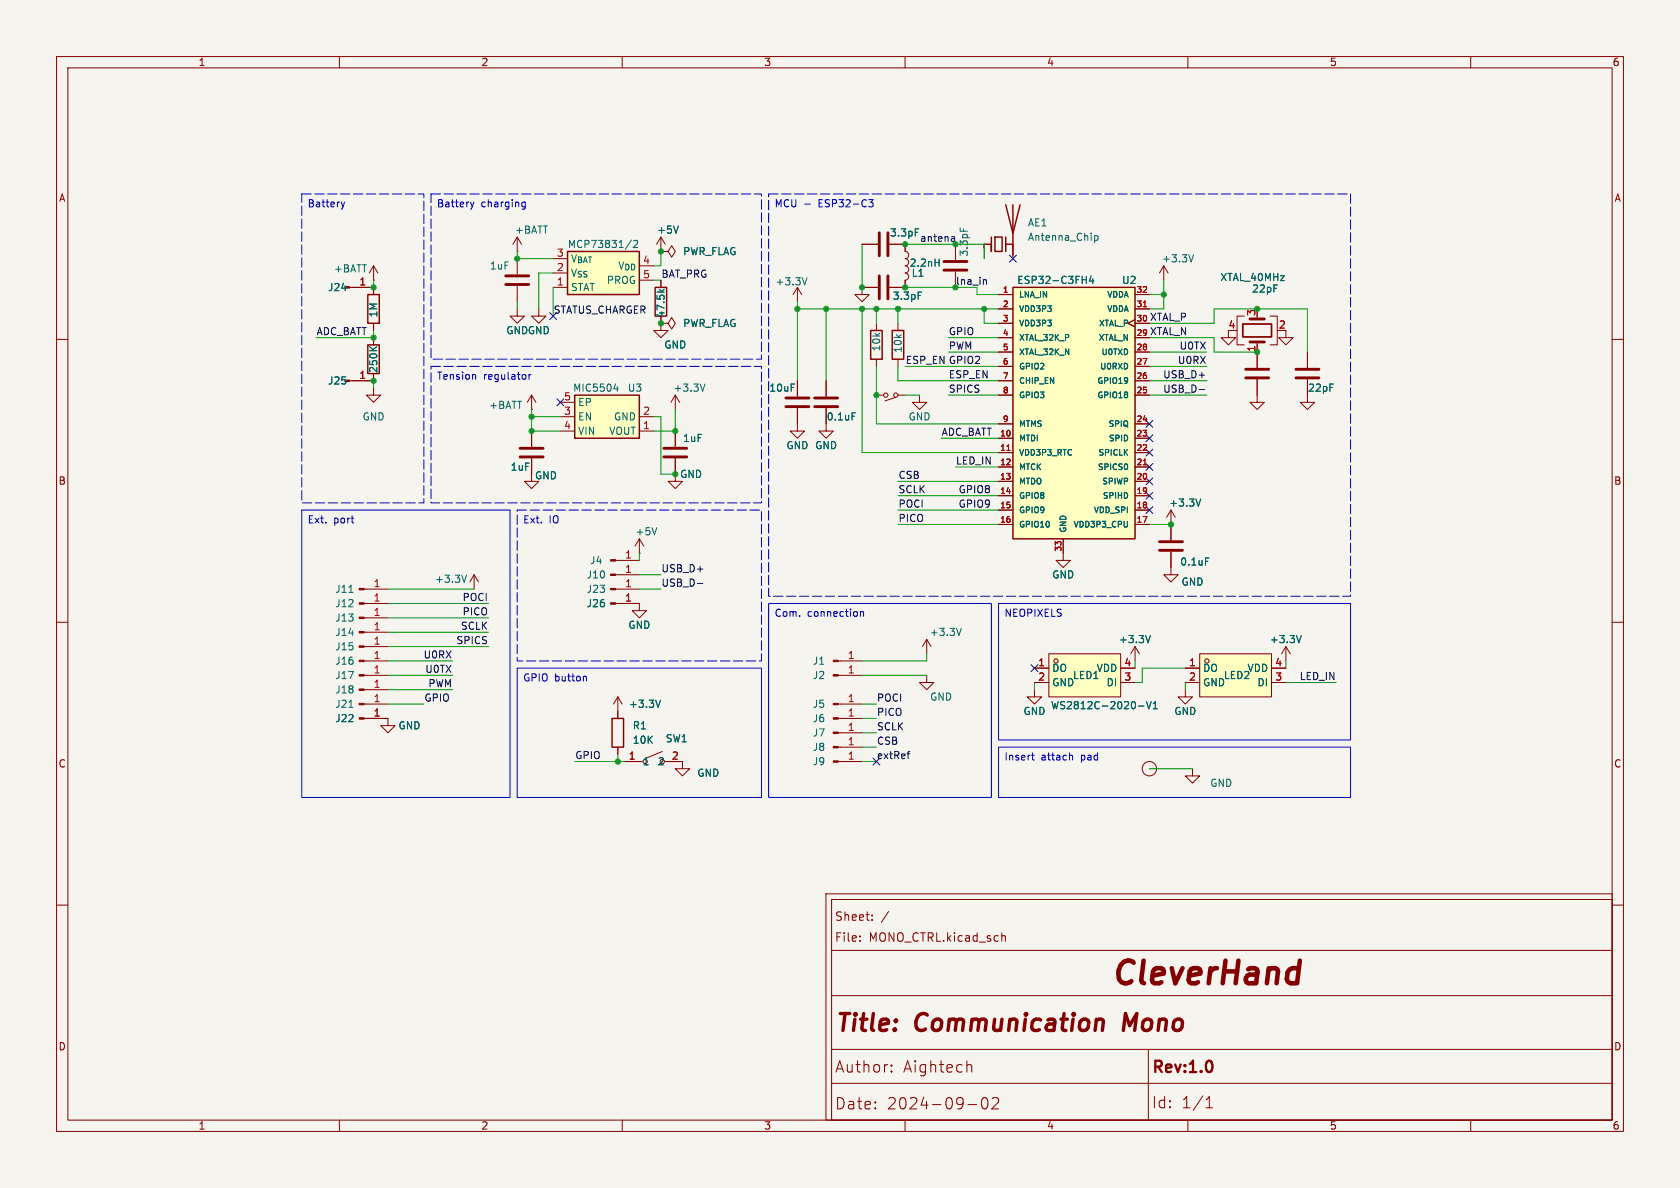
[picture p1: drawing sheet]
<svg xmlns="http://www.w3.org/2000/svg" width="297mm" height="210mm" viewBox="0 0 297 210" stroke-linecap="round" stroke-linejoin="round" font-family="sans-serif">
<path d="M0 0h297v210h-297z" fill="#f5f4ef" stroke="#f5f4ef" stroke-width=".18"/>
<g fill="none" stroke="#840000" stroke-width=".18">
<path d="M10 10h277v190h-277zM12 12h273v186h-273zM60 10v2M110 10v2M160 10v2M210 10v2M260 10v2M152.4 43.2h2.8M154.9 57.2v1.2M157.2 43.2h2.8M158.7 57.2v1.2M10 60h2"/>
<path d="M154.9 63.5v1.3M154.9 69.9h1.3M158.4 70.2l-1.9 .7M158.7 69.9h1.3M158.7 63.5v1.3M162.6 69.9v1.2h1.2l-1.2 1.3-1.3-1.3h1.3M285 60h2M10 110h2M64.4 111.8h4.2M64.4 114.3h4.2M64.4 104.1h4.2M64.4 106.7h4.2"/>
<path d="M64.4 109.2h4.2M64.4 119.4h4.2M64.4 116.8h4.2M83.8 101.6l-.7 1.3M83.8 101.6v2.5M83.8 101.6l.8 1.3M148.2 116.8h4.2M285 110h2M64.4 127h4.2v1.3h1.2l-1.2 1.2-1.3-1.2h1.3M64.4 121.9h4.2M64.4 124.5h4.2M109.2 123.2l-.7 1.3"/>
<path d="M109.2 123.2v3.8M109.2 132.1v1.3M109.2 123.2l.8 1.3M110.5 134.6h3M117.1 132.8l-3.1 1.3M117.6 134.6h3v1.3h1.3l-1.3 1.3-1.2-1.3h1.2M146 158h139v40h-139zM147 159h138v39h-138zM10 160h2M147 176h138M147 168h138M152 166.3v.1"/>
<path d="M152 165.5v.1M154.2 162.6v.1M154.2 161.8v.1M157.1 161.1l-1.3 2M177.1 165.5l.2-.1 .4 .1v.9M285 160h2M60 198v2M110 198v2M147 191.5h138M147 185.5h138M157.6 189.3l.1 .1-.1 .1M157.6 189.3l-.1 .1 .1 .1"/>
<path d="M157.6 188.3v.2M157.6 189.3v.2M157.6 188.3l.1 .1-.1 .1M157.6 188.3l-.1 .1 .1 .1M160 198v2M171 188.3l.2-.1 .5 .1 .1 1.2M171.1 195.3h1.6M173.8 194.1a.47 .47 0 0 1 .8 .3 1.03 1.03 0 0 1-.6 1.6 1.33 1.33 0 0 1-.2-1.9zM175.4 194.2l.3-.2h.5a.54 .54 0 0 1 .3 .9l-1.2 1.1h1.3M203 185.5v12.5M210 198v2M213.2 195.8h1.2"/>
<path d="M213.2 194.4l.6-.6v2M260 198v2"/>
<circle cx="156.6" cy="69.9" r=".38"/>
<circle cx="158.4" cy="69.9" r=".38"/>
</g>
<path d="M214.2 187.9l.1 .4-.1 .8" fill="none" stroke="#840000" stroke-width=".4"/>
<path d="M199 179.2l-.4 3" fill="none" stroke="#840000" stroke-width=".6"/>
<path d="M229.3 171.1l.3 .2M229.8 169.8l-.5 4" fill="none" stroke="#840000" stroke-width=".8"/>
<g fill="#840000" stroke="#840000" stroke-width=".18">
<path d="M63.5 126.9h.9v.2h-.9z"/>
<path d="M63.5 111.6h.9v.3h-.9z"/>
<path d="M63.5 114.2h.9v.2h-.9z"/>
<path d="M63.5 104h.9v.3h-.9z"/>
<path d="M63.5 106.6h.9v.2h-.9z"/>
<path d="M63.5 109.1h.9v.2h-.9z"/>
<path d="M63.5 119.3h.9v.2h-.9z"/>
<path d="M63.5 116.7h.9v.3h-.9z"/>
<path d="M63.5 121.8h.9v.2h-.9z"/>
<path d="M63.5 124.3h.9v.3h-.9z"/>
<path d="M147.3 116.7h.9v.3h-.9z"/>
</g>
<path d="M153.9 58.4h2.1v5.1h-2.1zM157.7 58.4h2.1v5.1h-2.1zM108.2 127h2v5.1h-2z" fill="none" stroke="#840000" stroke-width=".25"/>
<path d="M161.8 40.5h.6M61.7 104.7h.7M82.5 101.7l-.4 1.2M61.7 125h.7M116.8 123.8l-.5 1.2" fill="none" stroke="#006464" stroke-width=".18"/>
<path d="M155.4 41.1v4.1M157 41.1v4.1" fill="none" stroke="#840000" stroke-width=".51"/>
<path d="M212.1 115.6h12.7v7.6h-12.7z" fill="#ffffc2"/>
<g fill="none" stroke="#840000" stroke-width=".18">
<path d="M209.5 118.1h2.6M212.1 115.6h12.7v7.6h-12.7zM224.8 118.1h2.5M227.3 114.3l-.7 1.3M227.3 114.3v2.5M227.3 114.3l.8 1.3M209.5 120.7h2.6M224.8 120.7h2.5"/>
<circle cx="213.4" cy="116.8" r=".38"/>
</g>
<path d="M230.1 112.3l-.5 1.3" fill="none" stroke="#006464" stroke-width=".18"/>
<path d="M185.4 115.6h12.7v7.6h-12.7z" fill="#ffffc2"/>
<g fill="none" stroke="#840000" stroke-width=".18">
<path d="M152.4 50.8h2.8M160 45.7a.64 .64 0 0 1 .6 .7 .64 .64 0 0 1-.6 .6 .64 .64 0 0 1 .6 .6 .64 .64 0 0 1-.6 .7 .63 .63 0 0 1 .6 .6 .63 .63 0 0 1-.6 .6v1.3h-2.8M160 43.2v1.3a.63 .63 0 0 1 .6 .6 .63 .63 0 0 1-.6 .6M168.9 43.2v2.8M168.9 48v2.8M174 43.2v2.5M179.1 43.2v2.5M205.7 47l-.7 1.3M205.7 47v2.5M205.7 47l.8 1.3M218.4 58.4h.3M220 55.9h-1.3v5.1h1.3"/>
<path d="M224.5 55.9h1.3v5.1h-1.3M222.2 60.5v1.7M148.2 119.4h4.2M163.8 119.4v1.3h-1.2l1.2 1.2 1.3-1.2h-1.3M163.8 113l.8 1.3M163.8 113v2.6M163.8 113l-.7 1.3M182.9 118.1h2.5M185.4 115.6h12.7v7.6h-12.7zM198.1 118.1h2.6M200.7 114.3l-.8 1.3M200.7 114.3v2.5"/>
<path d="M200.7 114.3l.7 1.3M182.9 120.7h2.5M198.1 120.7h2.6"/>
<circle cx="186.7" cy="116.8" r=".38"/>
</g>
<g fill="none" stroke="#006464" stroke-width=".18">
<path d="M162.3 51.6h.6M165.3 46.4h.7M166 45.8v1.3M169.7 40.3v.6M193.5 41.6v1.3M193.5 41.7l.4-.1 .2 .3-.1 .5h-.5M211 45l-.4 1.3M169.9 111.1l-.4 1.2M203.4 112.3l-.4 1.3M201.3 124.8h1M202.7 124l.4 1.3 .4-1.3M203.9 125.3h.7"/>
<path d="M203.9 124.4l.3-.4v1.3"/>
</g>
<path d="M155.4 48.8v4M157 48.8v4M166.9 47.8h4M166.9 46.2h4M221 56.4h2.5M221 60.5h2.5" fill="none" stroke="#840000" stroke-width=".51"/>
<path d="M177.8 36.2l1.3 5.1 1.2-5.1M179.1 36.2v8.9M175.3 41.9v2.6v-1.3h-1.3v.6M175.9 41.9h1.3v2.6h-1.3zM177.8 43.2h1.3M177.8 41.9v2.6" fill="none" stroke="#840000" stroke-width=".25"/>
<path d="M147.3 119.3h.9v.2h-.9z" fill="#840000" stroke="#840000" stroke-width=".18"/>
<path d="M219.7 57.3h5.1v2.3h-5.1z" fill="none" stroke="#840000" stroke-width=".3"/>
<path d="M179.1 50.8h21.6v44.5h-21.6z" fill="#ffffc2"/>
<path d="M65 52.1h2.1v5.1h-2.1zM179.1 50.8h21.6v44.5h-21.6z" fill="none" stroke="#840000" stroke-width=".25"/>
<g fill="none" stroke="#840000" stroke-width=".18">
<path d="M61.8 50.8h4.2v1.3M66 49.5h.1M66 47v2.5M66 57.2v1.2M66 47l-.7 1.3M66 47l.8 1.3M116.8 57.2h1.3l.6-1.1 .7 1.1-.7 1-.6-1M116.8 57.2h.1M116.8 44.5h1.3l.6-1.1 .7 1.1-.7 1-.6-1M116.8 44.5h.1M141 50.8l-.8 1.3M141 50.8v2.5"/>
<path d="M141 50.8l.7 1.3M152.4 50.8v1.3h1.3l-1.3 1.2-1.3-1.2h1.3M176.5 54.6h2.6M176.5 59.7h2.6M176.5 57.2h2.6M176.5 52.1h2.6M200.7 56.5l-1.3 .7 1.3 .6M200.7 54.6h2.5M200.7 59.7h2.5M200.7 57.2h2.5M200.7 52.1h2.5M217.2 58.4v1.3h1.2l-1.2 1.3-1.3-1.3h1.3"/>
<path d="M227.3 58.4v1.3h1.3l-1.3 1.3-1.2-1.3h1.2M94 76.2v2.8M176.5 77.5h2.6M176.5 74.9h2.6M176.5 69.9h2.6M176.5 67.3h2.6M176.5 64.8h2.6M176.5 62.2h2.6M200.7 77.5h2.5M200.7 74.9h2.5M200.7 69.9h2.5M200.7 67.3h2.5"/>
<path d="M200.7 64.8h2.5M200.7 62.2h2.5M222.2 67.1v4h1.3l-1.3 1.3-1.2-1.3h1.2M222.2 62.2v2.8M231.1 62.2v2.8M231.1 67.1v2.8M94 81v2.8M176.5 80h2.6M176.5 82.6h2.6M176.5 85.1h2.6M176.5 87.6h2.6M176.5 90.2h2.6"/>
<path d="M176.5 92.7h2.6M188 95.3v2.5M200.7 80h2.5M200.7 82.6h2.5M200.7 85.1h2.5M200.7 87.6h2.5M200.7 90.2h2.5M200.7 92.7h2.5"/>
</g>
<path d="M202.1 54.2h.6M178 79.6h.6M202.1 82.2h.6" fill="none" stroke="#a90000" stroke-width=".18"/>
<path d="M142.7 49.1l-.4 1.3M191.3 49.4h.7M192 48.8v1.3M192.9 48.8l-.3 .9h.8M193.2 49.3v.8" fill="none" stroke="#006464" stroke-width=".18"/>
<path d="M91.9 79.2h4.1M220.2 66.8h4.1M220.2 65.3h4.1M229.1 66.8h4.1M229.1 65.3h4.1M91.9 80.8h4.1" fill="none" stroke="#840000" stroke-width=".51"/>
<path d="M61 50.7h.8v.2h-.8z" fill="#840000" stroke="#840000" stroke-width=".18"/>
<path d="M100.3 44.5h12.7v7.6h-12.7z" fill="#ffffc2"/>
<path d="M100.3 44.5h12.7v7.6h-12.7zM115.8 50.8h2.1v5.1h-2.1z" fill="none" stroke="#840000" stroke-width=".25"/>
<g fill="none" stroke="#840000" stroke-width=".18">
<path d="M97.8 50.8h2.5M97.8 48.3h2.5M97.8 45.7h2.5M113 49.5h2.6M116.8 55.9v2.5h-1.2l1.2 1.3 1.3-1.3h-1.3M116.8 44.5h.1M116.8 41.9l.8 1.3M116.8 41.9v2.6M116.8 49.5v1.3M116.8 41.9l-.7 1.3M119.4 69.9l-.8 1.2M119.4 69.9v2.5"/>
<path d="M119.4 76.2v2.8M119.4 69.9l.7 1.2M94 83.8v1.3h1.2l-1.2 1.3-1.3-1.3h1.3M119.4 81v4.1h1.2l-1.2 1.3-1.3-1.3h1.3"/>
</g>
<path d="M119.9 39.9l-.4 1.3M111.6 42.4l-1 1.7M112 42.6l.5-.1 .2 .4-.8 .9h.8M116.6 51.2l.5 .4M117.4 51.2l-.5 .3M124.6 67.9l-.4 1.3" fill="none" stroke="#006464" stroke-width=".18"/>
<path d="M117.3 79.2h4.1M117.3 80.8h4.1" fill="none" stroke="#840000" stroke-width=".51"/>
<path d="M101.6 69.9h11.4v7.6h-11.4z" fill="#ffffc2"/>
<path d="M65 61h2.1v5h-2.1zM101.6 69.9h11.4v7.6h-11.4z" fill="none" stroke="#840000" stroke-width=".25"/>
<g fill="none" stroke="#840000" stroke-width=".18">
<path d="M62.2 50.8h3.8v1.3M66 57.2v1.2M66 59.7v1.3M91.4 44.5h.1M91.4 54.6v1.3h-1.2l1.2 1.3 1.3-1.3h-1.3M91.4 41.9l.8 1.3M91.4 41.9v2.6M91.4 45.7v2.8M91.4 50.5v2.8M91.4 41.9l-.7 1.3M95.2 54.6v1.3h-1.2l1.2 1.3 1.3-1.3h-1.3M116.8 44.5h.1"/>
<path d="M116.8 57.2h.1M116.8 49.5v1.3M116.8 55.9v1.3M152.4 50.8h2.8M152.4 43.2h2.8M157.2 43.2h2.8v1.3M160 49.5v1.3h-2.8M176.5 54.6h2.6M176.5 59.7h2.6M176.5 57.2h2.6M176.5 52.1h2.6M200.7 56.5l-1.3 .7 1.3 .6"/>
<path d="M200.7 54.6h2.5M200.7 59.7h2.5M200.7 57.2h2.5M200.7 52.1h2.5M66 68.6v1.3h1.3l-1.3 1.2-1.2-1.2h1.2M66 66v1.3h-4.2M94 72.4h.1M94 69.9l-.8 1.2M94 69.9v2.5M94 76.2v2.8M94 69.9l.7 1.2M99.1 76.2h2.5"/>
<path d="M99.1 73.7h2.5M99.1 71.1h2.5M113 76.2h2.6M113 73.7h2.6M119.4 76.2v2.8M141 72.1v4.1h1.2l-1.2 1.3-1.3-1.3h1.3M141 67.3v2.8M146 72.1v4.1h1.3l-1.3 1.3-1.2-1.3h1.2M146 67.3v2.8M176.5 67.3h2.6M176.5 77.5h2.6M176.5 74.9h2.6"/>
<path d="M176.5 69.9h2.6M176.5 64.8h2.6M176.5 62.2h2.6M200.7 67.3h2.5M200.7 77.5h2.5M200.7 74.9h2.5M200.7 69.9h2.5M200.7 64.8h2.5M200.7 62.2h2.5M222.2 61v4M222.2 67.1v2.8M231.1 67.1v4h1.3l-1.3 1.3-1.2-1.3h1.2"/>
<path d="M231.1 62.2v2.8M94 81v2.8M108.8 99.1h4.2M113 97.8h.1M113 95.3l.8 1.2M113 95.3v2.5M113 95.3l-.7 1.2M119.4 81v2.8M176.5 80h2.6M176.5 82.6h2.6M176.5 85.1h2.6M176.5 87.6h2.6"/>
<path d="M176.5 90.2h2.6M176.5 92.7h2.6M188 95.3v3.8h1.2l-1.2 1.2-1.3-1.2h1.3M200.7 80h2.5M200.7 82.6h2.5M200.7 85.1h2.5M200.7 87.6h2.5M200.7 90.2h2.5M200.7 92.7h2.5M207 97.5v4.1h1.3l-1.3 1.3-1.3-1.3h1.3M207 90.2v5.3M207 90.2l-.8 1.2"/>
<path d="M207 90.2l.8 1.2M108.8 106.7h4.2v1.3h1.3l-1.3 1.2-1.2-1.2h1.2M108.8 101.6h4.2M108.8 104.1h4.2M182.9 118.1h2.5M198.1 118.1h2.6M209.5 118.1h2.6M224.8 118.1h2.5M64.8 127h3.8M109.2 125.7v1.3M109.2 132.1v1.3M110.5 134.6h2.5"/>
<path d="M118.1 134.6h2.5M148.2 134.6h4.2M148.2 127h4.2M148.2 124.5h4.2M148.2 129.5h4.2M148.2 132.1h4.2M182.9 121.9v1.3h1.2l-1.2 1.3-1.3-1.3h1.3M182.9 120.7h2.5M198.1 120.7h2.6M203.2 135.9h.1M209.5 121.9v1.3h1.3l-1.3 1.3-1.2-1.3h1.2M209.5 120.7h2.6"/>
<path d="M210.8 135.9v1.3h1.3l-1.3 1.2-1.3-1.2h1.3M224.8 120.7h2.5"/>
<circle cx="203.2" cy="135.9" r="1.27"/>
</g>
<g fill="none" stroke="#006464" stroke-width=".18">
<path d="M119.9 39.9l-.4 1.3M116.6 51.2l.5 .4M117.4 51.2l-.5 .3M161.8 40.5h.6M162.3 51.6h.6M165.3 46.4h.7M166 45.8v1.3M191.3 49.4h.7M192 48.8v1.3M192.9 48.8l-.3 .9h.8M193.2 49.3v.8M65.3 61.3l.8 .7"/>
<path d="M66.6 61.3l-.7 .5M108.5 68.7h.8M109.1 68.3v.9M150.6 73h.6M116.1 93.3l-.4 1.3M212.3 88.2l-.5 1.3M213.1 98.6h.6M203.4 112.3l-.4 1.3M230.1 112.3l-.5 1.3M116.8 123.8l-.5 1.2M201.3 124.8h1M202.7 124l.4 1.3 .4-1.3"/>
<path d="M203.9 125.3h.7M203.9 124.4l.3-.4v1.3"/>
</g>
<path d="M89.4 50.3h4.1M89.4 48.8h4.1M138.9 71.9h4.1M138.9 70.4h4.1M144 71.9h4.1M144 70.4h4.1M205 97.3h4M205 95.8h4" fill="none" stroke="#840000" stroke-width=".51"/>
<g fill="#840000" stroke="#840000" stroke-width=".18">
<path d="M147.3 134.5h.9v.2h-.9z"/>
<path d="M147.3 126.9h.9v.2h-.9z"/>
<path d="M147.3 124.3h.9v.3h-.9z"/>
<path d="M107.9 98.9h.9v.3h-.9z"/>
<path d="M107.9 106.6h.9v.2h-.9z"/>
<path d="M107.9 101.5h.9v.2h-.9z"/>
<path d="M107.9 104h.9v.3h-.9z"/>
<path d="M147.3 129.4h.9v.3h-.9z"/>
<path d="M147.3 132h.9v.2h-.9z"/>
<path d="M61 67.2h.8v.2h-.8z"/>
</g>
<path d="M168.3 41.8h.3l.2 .2v.7M168.8 42.6l-.5 .1M168.8 42.1l-.5 .1M174 49.4l.4 .2v.7M212 68.9h1M123.3 103.1h1M160.4 133.3h.4M160.8 132.8l-.2 .1" fill="none" stroke="#0f0f0f" stroke-width=".18"/>
<g fill="none" stroke="#0000c2" stroke-width=".18">
<path d="M60.3 35.7l.3 .9M60.6 36.6l-.2 .3M60.9 35.7l-.3 .9M83.2 35.7l.3 .9M83.5 36.6l-.2 .3M83.8 35.7l-.3 .9M92.3 36.4l.2 .2 .4-.1M92.9 35.7v1l-.3 .3-.3-.1M92.9 35.8l-.4-.1-.2 .1M142.3 36.1h.9M153.6 35.3h.8l-.5 .5 .4 .1v.5l-.2 .2-.5-.1M83.9 66.2l.2 .2v.6"/>
<path d="M93.5 66.2v.8M93.9 66.2l-.4 .2M53.3 90.2h36.9v50.8h-36.9zM91.4 118.1h43.2v22.9h-43.2zM103.3 119.5l.4 .2v.7M135.9 106.7h39.4v34.3h-39.4zM152.1 108.1v.9M152.1 108.2l.2-.1 .3 .1 .1 .8M176.5 106.7h62.3v24.1h-62.3zM176.5 132.1h62.3v8.9h-62.3zM182.4 133.5h.4M182.5 133.1v1.1l.3 .2"/>
<path d="M189.3 133.5l.3 .2v.7"/>
</g>
<path d="M53.3 34.3h21.6v54.6h-21.6zM76.2 34.3h58.4v29.2h-58.4zM135.9 34.3h102.9v71.1h-102.9zM76.2 64.8h58.4v24.1h-58.4zM91.4 90.2h43.2v26.6h-43.2z" fill="none" stroke="#0000c2" stroke-width=".18" stroke-dasharray="1.7 .6"/>
<g fill="none" stroke="#009600" stroke-width=".18">
<path d="M66 49.5v1.3M66 58.4v1.3h-10.1M91.4 44.5v1.2h6.4M91.4 53.3v1.3M97.8 48.3h-2.6v6.3M97.8 50.8v5.1M115.6 49.5h1.2M116.8 44.5v2.5h-1.2M141 54.6h35.5M141 53.3v14M146 54.6v12.7M152.4 43.2v7.6"/>
<path d="M152.4 54.6v25.4h24.1M154.9 54.6v2.6M158.7 54.6v2.6M160 50.8h12.7v1.3h3.8M160 43.2h14v2.5M167.6 59.7h8.9M174 54.6v2.6h2.5M203.2 57.2h11.4v-2.6h16.5v7.6M203.2 59.7h11.4v2.5h7.6M203.2 52.1h2.5M205.7 49.5v5.1h-2.5M66 67.3v1.3"/>
<path d="M94 73.7h5.1M94 72.4v3.8h5.1M115.6 73.7h1.2v10.1h2.6M119.4 72.4v3.8h-3.8M154.9 64.8v10.1h21.6M158.7 64.8v2.5h17.8M160 69.9h2.6M160 64.8h16.5M166.4 77.5h10.1M167.6 62.2h8.9M167.6 69.9h8.9M203.2 67.3h10.2"/>
<path d="M203.2 62.2h10.2M203.2 69.9h10.2M203.2 64.8h10.2M113 97.8v1.3M158.7 92.7h17.8M158.7 87.6h17.8M158.7 90.2h17.8M158.7 85.1h17.8M168.9 82.6h7.6M203.2 92.7h3.8M68.6 104.1h15.2M68.6 119.4h11.4"/>
<path d="M68.6 114.3h17.8M68.6 116.8h11.4M68.6 106.7h17.8M68.6 109.2h17.8M68.6 111.8h17.8M113 104.1h3.8M113 101.6h3.8M152.4 119.4h11.4M163.8 115.6v1.2h-11.4M200.7 116.8v1.3M209.5 118.1h-7.6v2.6h-1.2M227.3 116.8v1.3"/>
<path d="M68.6 124.5h6.3M68.6 121.9h11.4M101.6 134.6h8.9M109.2 133.4v1.2M152.4 124.5h2.5M152.4 132.1h2.5M152.4 129.5h2.5M152.4 134.6h2.5M152.4 127h2.5M182.9 120.7v1.2M203.2 135.9h7.6M209.5 120.7v1.2"/>
<path d="M227.3 120.7h8.9"/>
</g>
<g fill="none" stroke="#000084" stroke-width=".18">
<path d="M97.2 55.3l1.2 1.2M98.4 55.3l-1.2 1.2M178.5 45.1l1.2 1.2M179.7 45.1l-1.2 1.2M98.5 70.5l1.2 1.2M99.7 70.5l-1.2 1.2M202.6 79.4l1.2 1.2M202.6 74.3l1.2 1.2M202.6 76.9l1.2 1.2M203.8 79.4l-1.2 1.2M203.8 74.3l-1.2 1.2M203.8 76.9l-1.2 1.2"/>
<path d="M202.6 89.6l1.2 1.2M202.6 81.9l1.2 1.3M202.6 87l1.2 1.2M202.6 84.5l1.2 1.2M203.8 89.6l-1.2 1.2M203.8 81.9l-1.2 1.3M203.8 87l-1.2 1.2M203.8 84.5l-1.2 1.2M182.3 117.5l1.2 1.2M183.5 117.5l-1.2 1.2M154.3 134l1.2 1.2M155.5 134l-1.2 1.2"/>
</g>
<path d="M202.1 54.2h.6M178 79.6h.6M202.1 82.2h.6" fill="none" stroke="#a90000" stroke-width=".18"/>
<g fill="#009600" stroke="#009600" stroke-width=".18">
<circle cx="207" cy="92.7" r=".46"/>
<circle cx="222.2" cy="54.6" r=".46"/>
<circle cx="222.2" cy="62.2" r=".46"/>
<circle cx="174" cy="54.6" r=".46"/>
<circle cx="205.7" cy="52.1" r=".46"/>
<circle cx="160" cy="43.2" r=".46"/>
<circle cx="160" cy="50.8" r=".46"/>
<circle cx="158.7" cy="54.6" r=".46"/>
<circle cx="168.9" cy="43.2" r=".46"/>
<circle cx="94" cy="76.2" r=".46"/>
<circle cx="119.4" cy="83.8" r=".46"/>
<circle cx="109.2" cy="134.6" r=".46"/>
<circle cx="91.4" cy="45.7" r=".46"/>
<circle cx="66" cy="67.3" r=".46"/>
<circle cx="66" cy="59.7" r=".46"/>
<circle cx="66" cy="50.8" r=".46"/>
<circle cx="94" cy="73.7" r=".46"/>
<circle cx="141" cy="54.6" r=".46"/>
<circle cx="119.4" cy="76.2" r=".46"/>
<circle cx="116.8" cy="57.2" r=".46"/>
<circle cx="152.4" cy="50.8" r=".46"/>
<circle cx="152.4" cy="54.6" r=".46"/>
<circle cx="154.9" cy="54.6" r=".46"/>
<circle cx="146" cy="54.6" r=".46"/>
<circle cx="116.8" cy="44.5" r=".46"/>
<circle cx="154.9" cy="69.9" r=".46"/>
</g>
<text font-size="5.6" fill="#840000" x="196" y="175.2">CleverHand</text>
<g font-size="4.2" fill="#840000">
<text x="147.5" y="183.2">Title:</text>
<text x="162" y="183.2">Communication</text>
<text x="199.9" y="183.2">Mono</text>
</g>
<g font-size="2.8" fill="#840000">
<text x="147.5" y="189.8">Author:</text>
<text x="159.6" y="189.8">Aightech</text>
<text x="203.5" y="190.2">Rev:1.0</text>
<text x="147.5" y="196.3">Date:</text>
<text x="156.7" y="196.3">2024-09-02</text>
<text x="203.5" y="196.1">Id:</text>
<text x="208.8" y="196.1">1/1</text>
</g>
<g font-size="2.1" fill="#840000">
<text x="147.5" y="166.7">File:</text>
<text x="147.5" y="163">Sheet:</text>
<text x="153.6" y="166.7">MONO_CTRL.kicad_sch</text>
</g>
<g font-size="1.8" fill="#840000">
<text x="35" y="11.9">1</text>
<text x="85" y="11.9">2</text>
<text x="135" y="11.9">3</text>
<text x="185" y="11.9">4</text>
<text x="235" y="11.9">5</text>
<text x="285" y="11.9">6</text>
<text x="10.3" y="35.9">A</text>
<text x="285.3" y="35.9">A</text>
<text x="10.3" y="85.9">B</text>
<text x="285.3" y="85.9">B</text>
<text x="10.3" y="135.9">C</text>
<text x="285.3" y="135.9">C</text>
<text x="10.3" y="185.9">D</text>
<text x="285.3" y="185.9">D</text>
<text x="35" y="199.9">1</text>
<text x="85" y="199.9">2</text>
<text x="135" y="199.9">3</text>
<text x="185" y="199.9">4</text>
<text x="235" y="199.9">5</text>
<text x="285" y="199.9">6</text>
</g>
<g font-size="1.8" fill="#0000c2">
<text x="54.3" y="37">Battery</text>
<text x="77.2" y="37">Battery</text>
<text x="85" y="37">charging</text>
<text x="136.8" y="37">MCU -</text>
<text x="144.8" y="37">ESP32-C3</text>
<text x="77.2" y="67.4">Tension</text>
<text x="85.5" y="67.4">regulator</text>
<text x="54.3" y="92.8">Ext.</text>
<text x="59" y="92.8">port</text>
<text x="92.4" y="92.8">Ext.</text>
<text x="97.1" y="92.8">IO</text>
<text x="136.8" y="109.4">Com.</text>
<text x="142.7" y="109.4">connection</text>
<text x="177.5" y="109.4">NEOPIXELS</text>
<text x="92.4" y="120.8">GPIO button</text>
<text x="177.5" y="134.8">Insert</text>
<text x="184" y="134.8">attach</text>
<text x="191.2" y="134.8">pad</text>
</g>
<g font-size="1.8" fill="#006464">
<text x="90.9" y="41.5">+BATT</text>
<text x="116.1" y="41.5">+5V</text>
<text x="181.6" y="40.2">AE1</text>
<text x="86.5" y="47.9">1uF</text>
<text x="100.3" y="44">MCP73831/2</text>
<text x="100.8" y="46.6">V_{BAT}</text>
<text x="109.1" y="47.9">V_{DD}</text>
<text x="120.7" y="45.3">PWR_FLAG</text>
<text x="157.2" y="42">3.3pF</text>
<text x="160.7" y="47.3">2.2nH</text>
<text x="171.3" y="45.5" transform="rotate(-90 171.3 45.5)">3.3pF</text>
<text x="181.6" y="42.8">Antenna_Chip</text>
<text x="205.3" y="46.6">+3.3V</text>
<text x="57.9" y="51.7">J24</text>
<text x="58.9" y="48.4">+BATT</text>
<text x="100.8" y="51.7">STAT</text>
<text x="100.8" y="49.1">V_{SS}</text>
<text x="107.2" y="50.4">PROG</text>
<text x="137" y="50.6">+3.3V</text>
<text x="157.7" y="53.2">3.3pF</text>
<text x="161.1" y="49.1">L1</text>
<text x="179.7" y="50.4">ESP32-C3FH4</text>
<text x="198.3" y="50.4">U2</text>
<text x="215.6" y="49.9">XTAL_40MHz</text>
<text x="221.2" y="51.9">22pF</text>
<text x="66.9" y="56.2" transform="rotate(-90 66.9 56.2)">1M</text>
<text x="89.4" y="59.3">GNDGND</text>
<text x="117.7" y="56.3" transform="rotate(-90 117.7 56.3)">47.5k</text>
<text x="120.7" y="58">PWR_FLAG</text>
<text x="117.3" y="61.8">GND</text>
<text x="155.8" y="62.2" transform="rotate(-90 155.8 62.2)">10k</text>
<text x="159.6" y="62.5" transform="rotate(-90 159.6 62.5)">10k</text>
<text x="57.9" y="68.2">J25</text>
<text x="66.9" y="66" transform="rotate(-90 66.9 66)">250K</text>
<text x="101.2" y="69.4">MIC5504</text>
<text x="102.1" y="72">EP</text>
<text x="110.9" y="69.4">U3</text>
<text x="119" y="69.4">+3.3V</text>
<text x="135.9" y="69.4">10uF</text>
<text x="231.1" y="69.4">22pF</text>
<text x="64" y="74.5">GND</text>
<text x="86.4" y="72.5">+BATT</text>
<text x="102.1" y="74.5">EN</text>
<text x="102.1" y="77.1">VIN</text>
<text x="107.6" y="77.1">VOUT</text>
<text x="108.4" y="74.5">GND</text>
<text x="146.1" y="74.5">0.1uF</text>
<text x="160.5" y="74.5">GND</text>
<text x="90.2" y="83.4">1uF</text>
<text x="120.7" y="78.3">1uF</text>
<text x="138.9" y="79.6">GND GND</text>
<text x="94.5" y="84.9">GND</text>
<text x="120.1" y="84.7">GND</text>
<text x="206.6" y="89.8">+3.3V</text>
<text x="112.3" y="94.8">+5V</text>
<text x="104.2" y="99.9">J4</text>
<text x="208.5" y="100.2">0.1uF</text>
<text x="59.2" y="105">J11</text>
<text x="59.2" y="107.5">J12</text>
<text x="76.8" y="103.2">+3.3V</text>
<text x="103.6" y="107.5">J26</text>
<text x="103.6" y="102.5">J10</text>
<text x="103.6" y="105">J23</text>
<text x="185.9" y="102.5">GND</text>
<text x="208.8" y="103.7">GND</text>
<text x="59.2" y="112.6">J14</text>
<text x="59.2" y="110.1">J13</text>
<text x="111" y="111.4">GND</text>
<text x="164.3" y="112.6">+3.3V</text>
<text x="197.7" y="113.9">+3.3V</text>
<text x="224.4" y="113.9">+3.3V</text>
<text x="59.2" y="115.2">J15</text>
<text x="59.2" y="117.7">J16</text>
<text x="143.6" y="117.7">J1</text>
<text x="185.9" y="119">DO</text>
<text x="193.8" y="119">VDD</text>
<text x="212.6" y="119">DO</text>
<text x="220.5" y="119">VDD</text>
<text x="59.2" y="120.2">J17</text>
<text x="59.2" y="122.8">J18</text>
<text x="59.2" y="125.3">J21</text>
<text x="111.1" y="125.3">+3.3V</text>
<text x="143.6" y="120.2">J2</text>
<text x="143.6" y="125.3">J5</text>
<text x="164.3" y="124.1">GND</text>
<text x="185.7" y="125.6">WS2812C-2020-V1</text>
<text x="185.9" y="121.5">GND</text>
<text x="189.6" y="120.2">LED1</text>
<text x="195.5" y="121.5">DI</text>
<text x="212.6" y="121.5">GND</text>
<text x="216.3" y="120.2">LED2</text>
<text x="222.2" y="121.5">DI</text>
<text x="59.2" y="127.9">J22</text>
<text x="70.4" y="129.1">GND</text>
<text x="111.8" y="129.1">R1</text>
<text x="111.8" y="131.7">10K</text>
<text x="117.6" y="131.4">SW1</text>
<text x="143.6" y="127.9">J6</text>
<text x="143.6" y="130.4">J7</text>
<text x="180.8" y="126.6">GND</text>
<text x="207.5" y="126.6">GND</text>
<text x="113.5" y="135.5">1</text>
<text x="116.2" y="135.5">2</text>
<text x="123.2" y="137.5">GND</text>
<text x="143.6" y="135.5">J9</text>
<text x="143.6" y="132.9">J8</text>
<text x="213.9" y="139.3">GND</text>
</g>
<g font-size="1.8" fill="#a90000">
<text x="98.4" y="45.5">3</text>
<text x="113.6" y="46.7">4</text>
<text x="63.4" y="50.5">1</text>
<text x="98.4" y="50.5">1</text>
<text x="98.4" y="48">2</text>
<text x="113.6" y="49.3">5</text>
<text x="217.1" y="58.2">4</text>
<text x="222" y="56" transform="rotate(-90 222 56)">3</text>
<text x="226" y="58.2">2</text>
<text x="222" y="62.3" transform="rotate(-90 222 62.3)">1</text>
<text x="63.4" y="67.1">1</text>
<text x="99.6" y="70.9">5</text>
<text x="99.6" y="73.4">3</text>
<text x="99.6" y="75.9">4</text>
<text x="113.6" y="75.9">1</text>
<text x="113.6" y="73.4">2</text>
<text x="110.4" y="98.8">1</text>
<text x="110.4" y="101.3">1</text>
<text x="66" y="103.9">1</text>
<text x="66" y="106.4">1</text>
<text x="110.4" y="106.4">1</text>
<text x="110.4" y="103.9">1</text>
<text x="66" y="111.5">1</text>
<text x="66" y="109">1</text>
<text x="66" y="114">1</text>
<text x="66" y="119.1">1</text>
<text x="66" y="116.6">1</text>
<text x="149.8" y="116.6">1</text>
<text x="149.8" y="119.1">1</text>
<text x="183.4" y="117.9">1</text>
<text x="198.7" y="117.9">4</text>
<text x="210.1" y="117.9">1</text>
<text x="225.4" y="117.9">4</text>
<text x="66" y="121.7">1</text>
<text x="66" y="124.2">1</text>
<text x="149.8" y="124.2">1</text>
<text x="183.4" y="120.4">2</text>
<text x="198.7" y="120.4">3</text>
<text x="210.1" y="120.4">2</text>
<text x="225.4" y="120.4">3</text>
<text x="66" y="126.7">1</text>
<text x="149.8" y="126.7">1</text>
<text x="149.8" y="129.3">1</text>
<text x="149.8" y="131.8">1</text>
<text x="111.1" y="134.4">1</text>
<text x="118.7" y="134.4">2</text>
<text x="149.8" y="134.4">1</text>
</g>
<g font-size="1.8" fill="#0f0f0f">
<text x="162.6" y="42.8">antena</text>
<text x="116.8" y="49.2">BAT_PRG</text>
<text x="55.9" y="59.3">ADC_BATT</text>
<text x="97.8" y="55.5">STATUS_CHARGER</text>
<text x="167.6" y="59.3">GPIO</text>
<text x="203.2" y="56.8">XTAL_P</text>
<text x="203.2" y="59.3">XTAL_N</text>
<text x="160" y="64.4">ESP_EN GPIO2</text>
<text x="167.6" y="61.9">PWM</text>
<text x="208.1" y="64.4">U0RX</text>
<text x="208.4" y="61.9">U0TX</text>
<text x="167.6" y="67">ESP_EN</text>
<text x="167.6" y="69.5">SPICS</text>
<text x="205.5" y="69.5">USB_D-</text>
<text x="205.5" y="67">USB_D+</text>
<text x="166.4" y="77.1">ADC_BATT</text>
<text x="168.9" y="82.2">LED_IN</text>
<text x="158.7" y="87.3">SCLK</text>
<text x="158.7" y="89.8">POCI</text>
<text x="158.7" y="84.7">CSB</text>
<text x="169.4" y="87.3">GPIO8</text>
<text x="169.4" y="89.8">GPIO9</text>
<text x="158.7" y="92.4">PICO</text>
<text x="116.8" y="101.3">USB_D+</text>
<text x="81.7" y="106.3">POCI</text>
<text x="116.8" y="103.8">USB_D-</text>
<text x="80.6" y="114">SPICS</text>
<text x="81.4" y="111.4">SCLK</text>
<text x="81.7" y="108.9">PICO</text>
<text x="74.8" y="116.5">U0RX</text>
<text x="75.1" y="119">U0TX</text>
<text x="74.9" y="124.1">GPIO</text>
<text x="75.6" y="121.6">PWM</text>
<text x="154.9" y="124.1">POCI</text>
<text x="229.7" y="120.3">LED_IN</text>
<text x="154.9" y="126.7">PICO</text>
<text x="154.9" y="129.2">SCLK</text>
<text x="154.9" y="131.7">CSB</text>
<text x="101.6" y="134.3">GPIO</text>
<text x="154.9" y="134.3">extRef</text>
</g>
<text font-size="1.8" fill="#009600" x="168.9" y="50.5">lna_in</text>
<g font-size="1.4" fill="#a90000">
<text x="177.2" y="51.8">1</text>
<text x="200.8" y="51.8">32</text>
<text x="177.2" y="54.4">2</text>
<text x="177.2" y="56.9">3</text>
<text x="177.2" y="59.4">4</text>
<text x="200.8" y="59.4">29</text>
<text x="200.8" y="56.9">30</text>
<text x="200.8" y="54.4">31</text>
<text x="177.2" y="62">5</text>
<text x="177.2" y="64.5">6</text>
<text x="200.8" y="64.5">27</text>
<text x="200.8" y="62">28</text>
<text x="177.2" y="67.1">7</text>
<text x="177.2" y="69.6">8</text>
<text x="200.8" y="69.6">25</text>
<text x="200.8" y="67.1">26</text>
<text x="176.7" y="77.2">10</text>
<text x="177.2" y="74.7">9</text>
<text x="200.8" y="77.2">23</text>
<text x="200.8" y="74.7">24</text>
<text x="176.7" y="79.8">11</text>
<text x="176.7" y="82.3">12</text>
<text x="200.8" y="82.3">21</text>
<text x="200.8" y="79.8">22</text>
<text x="176.7" y="84.8">13</text>
<text x="176.7" y="87.4">14</text>
<text x="176.7" y="89.9">15</text>
<text x="200.8" y="89.9">18</text>
<text x="200.8" y="87.4">19</text>
<text x="200.8" y="84.8">20</text>
<text x="176.7" y="92.5">16</text>
<text x="200.8" y="92.5">17</text>
<text x="187.7" y="97.6" transform="rotate(-90 187.7 97.6)">33</text>
</g>
<g font-size="1.4" fill="#006464">
<text x="180.1" y="52.8">LNA_IN</text>
<text x="195.6" y="52.8">VDDA</text>
<text x="180.1" y="55.3">VDD3P3</text>
<text x="180.1" y="57.9">VDD3P3</text>
<text x="194.2" y="57.9">XTAL_P</text>
<text x="195.6" y="55.3">VDDA</text>
<text x="180.1" y="60.4">XTAL_32K_P</text>
<text x="180.1" y="63">XTAL_32K_N</text>
<text x="180.1" y="65.5">GPIO2</text>
<text x="194.1" y="60.4">XTAL_N</text>
<text x="194.4" y="65.5">U0RXD</text>
<text x="194.6" y="63">U0TXD</text>
<text x="180.1" y="68">CHIP_EN</text>
<text x="180.1" y="70.6">GPIO3</text>
<text x="193.9" y="70.6">GPIO18</text>
<text x="193.9" y="68">GPIO19</text>
<text x="180.1" y="75.7">MTMS</text>
<text x="195.9" y="75.7">SPIQ</text>
<text x="180.1" y="78.2">MTDI</text>
<text x="180.1" y="80.7">VDD3P3_RTC</text>
<text x="180.1" y="83.3">MTCK</text>
<text x="194" y="83.3">SPICS0</text>
<text x="194.1" y="80.7">SPICLK</text>
<text x="195.9" y="78.2">SPID</text>
<text x="180.1" y="85.8">MTDO</text>
<text x="180.1" y="88.4">GPIO8</text>
<text x="194.7" y="85.8">SPIWP</text>
<text x="194.8" y="88.4">SPIHD</text>
<text x="180.1" y="90.9">GPIO9</text>
<text x="180.1" y="93.4">GPIO10</text>
<text x="188.7" y="94.2" transform="rotate(-90 188.7 94.2)">GND</text>
<text x="189.7" y="93.4">VDD3P3_CPU</text>
<text x="193.2" y="90.9">VDD_SPI</text>
</g>
</svg>
